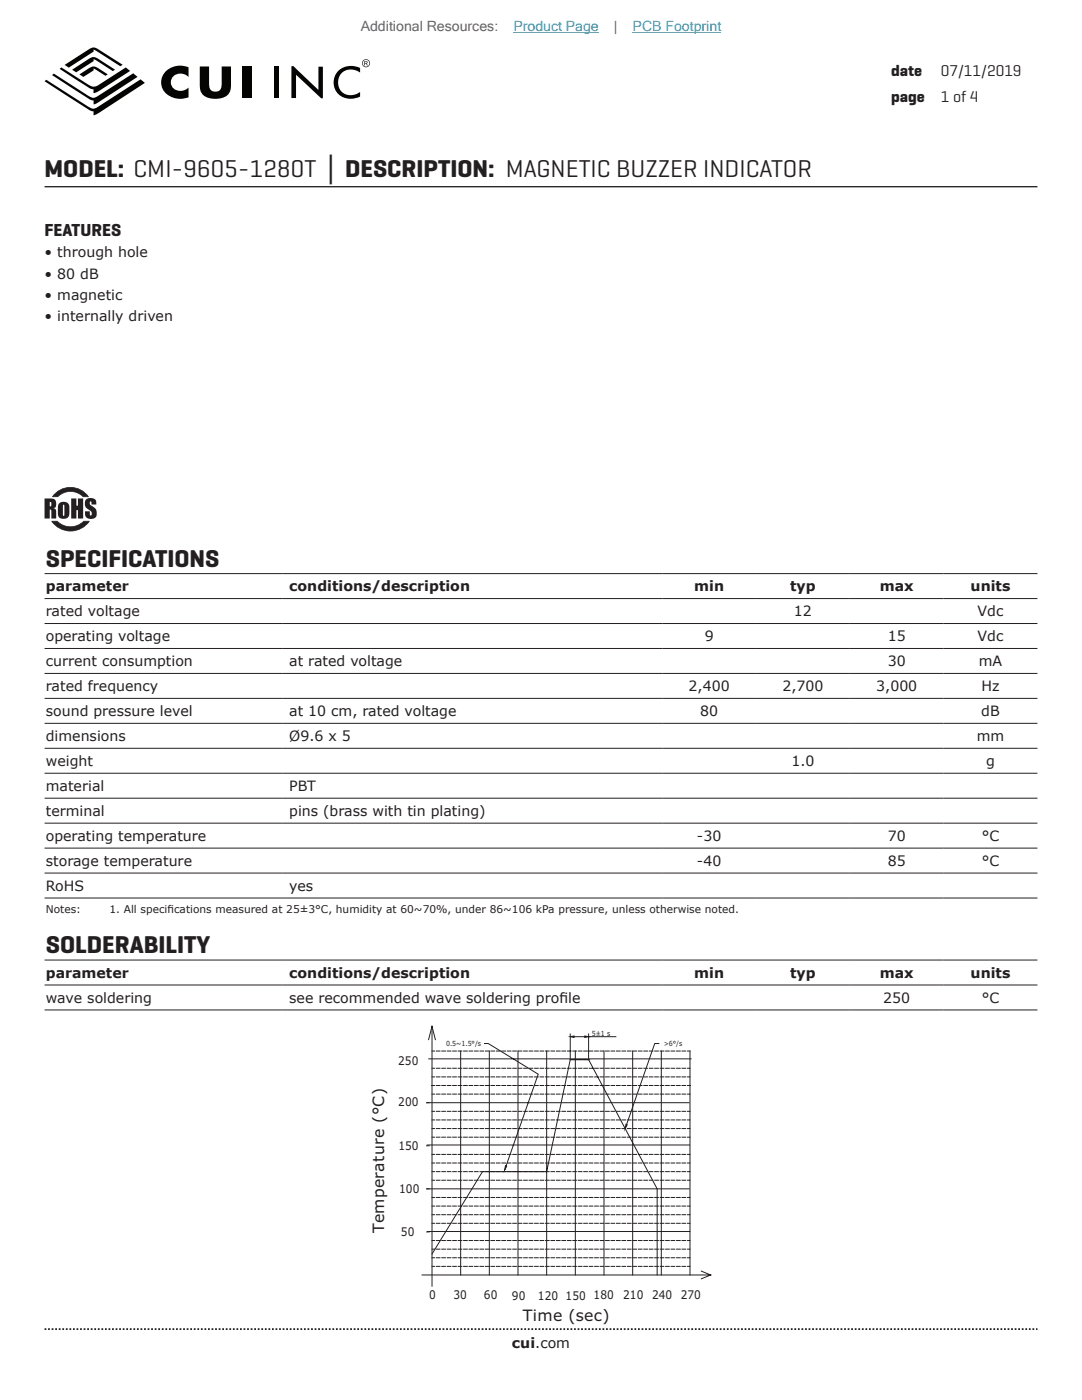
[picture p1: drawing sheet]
<svg xmlns="http://www.w3.org/2000/svg" width="216mm" height="279mm" viewBox="0 0 216 279" stroke-linecap="round" stroke-linejoin="round" font-family="sans-serif">
<path d="M8.9 37.3h198.1" fill="none" stroke="#231f20" stroke-width=".26"/>
<g fill="#040503">
<path d="M15.8 14.9l1.4-.9a2.02 2.02 0 0 1 2-.6l2.3 1.4-.5 .3-2.3-1.4v.4l-2.1 1.3z"/>
<path d="M14.4 13.9l2.8-1.8a2.04 2.04 0 0 1 2-.6l3.8 2.4-.5 .3-3.8-2.4v.4l-3.5 2.2z"/>
<path d="M8.9 16.2l.3-.3 8.2 5.3a1.48 1.48 0 0 0 2.2 .1l8.4-5.5 .9 .7-9.4 6.2-.8 .3v-.8h-.2a43.1 43.1 0 0 1-6.5-4z"/>
<path d="M10.4 15l.3-.3 6.7 4.3a1.48 1.48 0 0 0 2.2 .1l7-4.5 .8 .7-7.9 5.2-.8 .3v-.7l-.2-.1a32.5 32.5 0 0 1-5.6-3.4z"/>
<path d="M11.9 13.7l.4-.2 5.1 3.3a1.69 1.69 0 0 0 2.3 .2l5.4-3.5 .9 .7-6.4 4.1-.9 .3-.1-.8-1-.3z"/>
<path d="M12.9 13l4.4-2.9a1.96 1.96 0 0 1 1.9-.5l5.3 3.3-.5 .3-5.3-3.3v.4l-5 3.2z"/>
<path d="M54.7 13.3h.9v6.3h-.9z"/>
<path d="M58.2 13.2h.4l4.9 4.8v-4.7h.9v6.3h-.3l-5-4.7v4.7h-1z"/>
<path d="M67.5 14.1a3.9 3.9 0 0 1 4.4-.5v.9a2.63 2.63 0 0 0-4.1 .6 2.63 2.63 0 0 0 1.5 3.8h1.5l1.1-.6v1a3.4 3.4 0 0 1-4-.3 3.4 3.4 0 0 1-1.1-3.8z"/>
<path d="M33.2 14.1a4.3 4.3 0 0 1 4.4-.7v2a1.96 1.96 0 0 0-2.3-.6 1.96 1.96 0 0 0-1.2 2.1 2.12 2.12 0 0 0 3.5 .6v1.9a4.1 4.1 0 0 1-5.3-2.1l-.1-.4a3.1 3.1 0 0 1 1-2.8z"/>
<path d="M39.9 13.3h1.8v3.3a1.32 1.32 0 0 0 1.3 1.7 1.32 1.32 0 0 0 1.2-1.7v-3.3h1.9v3.5a2.47 2.47 0 0 1-2.6 2.9 3.2 3.2 0 0 1-3.5-1.5l-.1-.9z"/>
<path d="M48.4 13.3h1.9v6.3h-1.9z"/>
</g>
<path d="M72.8 12.3v.3l.4-.1-.1-.2zM72.7 12.2h.3a.25 .25 0 0 1 .3 .2 .25 .25 0 0 1-.2 .3l.3 .4h-.2l-.3-.4-.1 .4h-.1zM72.4 12.6a.67 .67 0 0 0 1.3 0 .67 .67 0 0 0-1.3 0zM72.2 12.6a.8 .8 0 0 1 1.6 0 .8 .8 0 0 1-1.6 0z" fill="#231f20"/>
<path d="M8.9 265.3h198.1" fill="none" stroke="#231f20" stroke-width=".35" stroke-dasharray=".4 .4 .4 .4 .4 .4" stroke-dashoffset=".7" stroke-linecap="butt"/>
<g fill="none" stroke="#231f20" stroke-width=".2">
<path d="M8.9 114.5h198.1M8.9 119.5h198.1M8.9 124.4h198.1M8.9 129.4h198.1M8.9 134.4h198.1M8.9 139.4h198.1M8.9 144.4h198.1M8.9 149.3h198.1M8.9 154.3h198.1M8.9 159.3h198.1M8.9 164.3h198.1M8.9 169.3h198.1"/>
<path d="M8.9 174.2h198.1M8.9 179.2h198.1M8.9 191.6h198.1M8.9 196.6h198.1M8.9 201.6h198.1"/>
</g>
<g fill="#231f20">
<path d="M14.2 99.5h1v1.4h.4v-1.4h1v4h-1v-1.7h-.4v1.7h-1z"/>
<path d="M17.1 99.7a1.2 1.2 0 0 1 1.4-.3 1.2 1.2 0 0 1 .7 1.3h-.9l-.1-.6a.42 .42 0 0 0-.4 .4 .42 .42 0 0 0 .5 .4 1.48 1.48 0 0 1 .5 2.5 1.23 1.23 0 0 1-1.4 0 1.23 1.23 0 0 1-.4-1.4h.9l.1 .9a.52 .52 0 0 0 .3-.5 .52 .52 0 0 0-.3-.5 1.44 1.44 0 0 1-.9-2.2z"/>
<path d="M10.8 98.7a4.4 4.4 0 0 1 6.8 .4h-1a3.6 3.6 0 0 0-5.1 0h-1z"/>
<path d="M10.3 104h1.1a3.7 3.7 0 0 0 5.3 0h1.1a4.6 4.6 0 0 1-7.5 0z"/>
<path d="M9.9 100.2v.9a.47 .47 0 0 0 .4-.5 .47 .47 0 0 0-.4-.4zM8.9 99.5h.7a1.17 1.17 0 0 1 1.6 .8l-.1 .9-.5 .2a.76 .76 0 0 1 .6 1v1.1h-1v-1.6l-.3-.2v1.8h-1z"/>
<path d="M12.6 100.7v1.9l.1 .4 .1-.2v-1.7v-.3zM11.9 100.4a1.18 1.18 0 0 1 1.3-.2 1.18 1.18 0 0 1 .6 1.2v.8a1.17 1.17 0 0 1-.8 1.3 1.17 1.17 0 0 1-1.4-.8v-1.6z"/>
<path d="M11 98.6l-.4 .5h.9a3.6 3.6 0 0 1 5.1 0h.9a4.3 4.3 0 0 0-6.5-.5zM10.8 98.6a4.3 4.3 0 0 1 6.9 .6h-1.1a3.6 3.6 0 0 0-5.1 0h-1.1z"/>
<path d="M10.5 104.1a4.5 4.5 0 0 0 7.2 0h-1a3.8 3.8 0 0 1-5.3 0zM10.3 104l1.1-.1a3.7 3.7 0 0 0 5.3 0l1.2 .1a4.5 4.5 0 0 1-7.6 0z"/>
</g>
<g fill="none" stroke="#231f20" stroke-width=".2">
<path d="M86.2 204.8l-.7 2.7M86.2 204.8l.7 2.7M86.2 218.4h.5M86.2 204.8v51.9M86.2 216.6h.5M86.2 214.9h.5M86.2 213.2h.5M86.2 209.8h.5M87.1 216.6h.7M87.1 214.9h.7M87.1 213.2h.7M87.1 209.8h.7"/>
<path d="M87.1 218.4h.7M88.2 216.6h.7M88.2 214.9h.7M88.2 213.2h.7M88.2 209.8h.7M88.2 218.4h.7M89.2 216.6h.8M89.2 214.9h.8M89.2 213.2h.8M89.2 209.8h.8M89.2 218.4h.8M90.3 214.9h.8"/>
<path d="M90.3 213.2h.8M90.3 209.8h.8M90.3 218.4h.8M90.3 216.6h.8M91.4 218.4h.7M91.4 216.6h.7M91.4 214.9h.7M91.4 213.2h.7M91.4 209.8h.7M91.9 209.8v44.6M92.5 216.6h.7M92.5 214.9h.7"/>
<path d="M92.5 213.2h.7M92.5 209.8h.7M92.5 218.4h.7M93.6 214.9h.7M93.6 213.2h.7M93.6 209.8h.7M93.6 218.4h.7M93.6 216.6h.7M94.7 214.9h.7M94.7 213.2h.7M94.7 209.8h.7M94.7 218.4h.7"/>
<path d="M94.7 216.6h.7M95.8 216.6h.7M95.8 214.9h.7M95.8 213.2h.7M95.8 209.8h.7M95.8 218.4h.7M96.9 216.6h.7M96.9 214.9h.7M96.9 213.2h.7M96.9 209.8h.7M96.9 218.4h.7M97.6 209.8v44.6"/>
<path d="M98 214.9h.7M98 213.2h.7M98 209.8h.7M98 218.4h.7M98 216.6h.7M99 218.4h.8M99 216.6h.8M99 214.9h.8M99 213.2h.8M99 209.8h.8M100.1 216.6h.8M100.1 214.9h.8"/>
<path d="M100.1 213.2h.8M100.1 209.8h.8M100.1 218.4h.8M101.2 218.4h.8M101.2 216.6h.8M101.2 214.9h.8M101.2 213.2h.8M101.2 209.8h.8M102.3 216.6h.7M102.3 214.9h.7M102.3 213.2h.7M102.3 209.8h.7"/>
<path d="M102.3 218.4h.7M103.4 209.8v44.6M103.4 214.9h.7M103.4 213.2h.7M103.4 209.8h.7M103.4 218.4h.7M103.4 216.6h.7M104.5 214.9h.7M104.5 213.2h.7M104.5 209.8h.7M104.5 218.4h.7M104.5 216.6h.7"/>
<path d="M105.6 214.9h.7M105.6 213.2h.7M105.6 209.8h.7M105.6 218.4h.7M105.6 216.6h.7M106.7 218.4h.7M106.7 216.6h.7M106.7 214.9h.7M106.7 213.2h.7M106.7 209.8h.7M107.8 216.6h.7M107.8 214.9h.7"/>
<path d="M107.8 213.2h.7M107.8 209.8h.7M107.8 218.4h.7M108.9 216.6h.7M108.9 214.9h.7M108.9 213.2h.7M108.9 209.8h.7M108.9 218.4h.7M109.1 209.8v44.6M109.9 216.6h.8M109.9 214.9h.8M109.9 213.2h.8"/>
<path d="M109.9 209.8h.8M109.9 218.4h.8M111 218.4h.8M111 216.6h.8M111 214.9h.8M111 213.2h.8M111 209.8h.8M112.1 218.4h.7M112.1 216.6h.7M112.1 214.9h.7M112.1 213.2h.7M112.1 209.8h.7"/>
<path d="M113.2 218.4h.7M113.2 216.6h.7M113.2 214.9h.7M113.2 213.2h.7M113.2 209.8h.7M113.8 206.4v4.8M114.3 216.6h.7M114.3 214.9h.7M114.3 213.2h.7M114.3 209.8h.7M114.3 218.4h.7M114.6 206.9h2.1"/>
<path d="M114.8 209.8v44.6M115.4 214.9h.7M115.4 213.2h.7M115.4 209.8h.7M115.4 218.4h.7M115.4 216.6h.7M116.5 218.4h.7M116.5 216.6h.7M116.5 214.9h.7M116.5 213.2h.7M116.5 209.8h.7M117.4 206.4v4.8"/>
<path d="M117.4 206.9h5.5M117.6 218.4h.7M117.6 216.6h.7M117.6 214.9h.7M117.6 213.2h.7M117.6 209.8h.7M118.7 216.6h.7M118.7 214.9h.7M118.7 213.2h.7M118.7 209.8h.7M118.7 218.4h.7M119.7 214.9h.8"/>
<path d="M119.7 213.2h.8M119.7 209.8h.8M119.7 218.4h.8M119.7 216.6h.8M120.5 209.8v44.6M120.8 218.4h.8M120.8 216.6h.8M120.8 214.9h.8M120.8 213.2h.8M120.8 209.8h.8M121.9 218.4h.8M121.9 216.6h.8"/>
<path d="M121.9 214.9h.8M121.9 213.2h.8M121.9 209.8h.8M123 218.4h.7M123 216.6h.7M123 214.9h.7M123 213.2h.7M123 209.8h.7M124.1 216.6h.7M124.1 214.9h.7M124.1 213.2h.7M124.1 209.8h.7"/>
<path d="M124.1 218.4h.7M125.2 214.9h.7M125.2 213.2h.7M125.2 209.8h.7M125.2 218.4h.7M125.2 216.6h.7M126.2 209.8v44.6M126.3 218.4h.7M126.3 216.6h.7M126.3 214.9h.7M126.3 213.2h.7M126.3 209.8h.7"/>
<path d="M127.4 218.4h.7M127.4 216.6h.7M127.4 214.9h.7M127.4 213.2h.7M127.4 209.8h.7M128.5 216.6h.7M128.5 214.9h.7M128.5 213.2h.7M128.5 209.8h.7M128.5 218.4h.7M129.6 214.9h.7M129.6 213.2h.7"/>
<path d="M129.6 209.8h.7M129.6 218.4h.7M129.6 216.6h.7M130.6 218.4h.8M130.6 216.6h.8M130.6 214.9h.8M130.6 213.2h.8M130.6 209.8h.8M131.7 218.4h.8M131.7 216.6h.8M131.7 214.9h.8M131.7 213.2h.8"/>
<path d="M131.7 209.8h.8M132 209.8v44.6M132.8 218.4h.7M132.8 216.6h.7M132.8 214.9h.7M132.8 213.2h.7M132.8 209.8h.7M133.9 214.9h.7M133.9 213.2h.7M133.9 209.8h.7M133.9 218.4h.7M133.9 216.6h.7"/>
<path d="M135 218.4h.7M135 216.6h.7M135 214.9h.7M135 213.2h.7M135 209.8h.7M136.1 218.4h.7M136.1 216.6h.7M136.1 214.9h.7M136.1 213.2h.7M136.1 209.8h.7M137.2 216.6h.5M137.2 209.8h.5v44.6"/>
<path d="M137.2 214.9h.5M137.2 213.2h.5M137.2 218.4h.5M85.1 228.7h.5M85.1 237.3h.5M85.1 220.1h.5M86.2 225.2h.5M86.2 223.5h.5M86.2 221.8h.5M86.2 233.8h.5M86.2 232.1h.5M86.2 230.4h.5"/>
<path d="M86.2 227h.5M86.2 239h.5M86.2 235.5h.5M87.1 233.8h.7M87.1 232.1h.7M87.1 230.4h.7M87.1 227h.7M87.1 239h.7M87.1 235.5h.7M87.1 225.2h.7M87.1 223.5h.7M87.1 221.8h.7"/>
<path d="M88.2 233.8h.7M88.2 232.1h.7M88.2 230.4h.7M88.2 227h.7M88.2 239h.7M88.2 235.5h.7M88.2 225.2h.7M88.2 223.5h.7M88.2 221.8h.7M89.2 233.8h.8M89.2 232.1h.8M89.2 230.4h.8"/>
<path d="M89.2 227h.8M89.2 239h.8M89.2 235.5h.8M89.2 225.2h.8M89.2 223.5h.8M89.2 221.8h.8M90.3 239h.8M90.3 235.5h.8M90.3 225.2h.8M90.3 223.5h.8M90.3 221.8h.8M90.3 233.8h.8"/>
<path d="M90.3 232.1h.8M90.3 230.4h.8M90.3 227h.8M91.4 225.2h.7M91.4 223.5h.7M91.4 221.8h.7M91.4 233.8h.7M91.4 232.1h.7M91.4 230.4h.7M91.4 227h.7M91.4 239h.7M91.4 235.5h.7"/>
<path d="M92.5 233.8h.7M92.5 232.1h.7M92.5 230.4h.7M92.5 227h.7M92.5 239h.7M92.5 235.5h.7M92.5 225.2h.7M92.5 223.5h.7M92.5 221.8h.7M93.6 233.8h.7M93.6 232.1h.7M93.6 230.4h.7"/>
<path d="M93.6 227h.7M93.6 239h.7M93.6 235.5h.7M93.6 225.2h.7M93.6 223.5h.7M93.6 221.8h.7M94.7 239h.7M94.7 235.5h.7M94.7 225.2h.7M94.7 223.5h.7M94.7 221.8h.7M94.7 233.8h.7"/>
<path d="M94.7 232.1h.7M94.7 230.4h.7M94.7 227h.7M95.8 235.5h.7M95.8 233.8h13.8M95.8 232.1h.7M95.8 230.4h.7M95.8 227h.7M95.8 239h.7M95.8 225.2h.7M95.8 223.5h.7M95.8 221.8h.7"/>
<path d="M96.3 233.8l-10.1 16.5M96.9 235.5h.7M96.9 232.1h.7M96.9 230.4h.7M96.9 227h.7M96.9 239h.7M96.9 225.2h.7M96.9 223.5h.7M96.9 221.8h.7M98 235.5h.7M98 232.1h.7M98 230.4h.7"/>
<path d="M98 227h.7M98 239h.7M98 225.2h.7M98 223.5h.7M98 221.8h.7M99 225.2h.8M99 223.5h.8M99 221.8h.8M99 235.5h.8M99 232.1h.8M99 230.4h.8M99 227h.8"/>
<path d="M99 239h.8M100.1 235.5h.8M100.1 232.1h.8M100.1 230.4h.8M100.1 227h.8M100.1 239h.8M100.1 225.2h.8M100.1 223.5h.8M100.1 221.8h.8M101.2 225.2h.8M101.2 223.5h.8M101.2 221.8h.8"/>
<path d="M101.2 235.5h.8M101.2 232.1h.8M101.2 230.4h.8M101.2 227h.8M101.2 239h.8M102.3 235.5h.7M102.3 232.1h.7M102.3 230.4h.7M102.3 227h.7M102.3 239h.7M102.3 225.2h.7M102.3 223.5h.7"/>
<path d="M102.3 221.8h.7M103.4 235.5h.7M103.4 232.1h.7M103.4 230.4h.7M103.4 239h.7M103.4 227h.7M103.4 225.2h.7M103.4 223.5h.7M103.4 221.8h.7M104.5 239h.7M104.5 227h.7M104.5 225.2h.7"/>
<path d="M104.5 223.5h.7M104.5 221.8h.7M104.5 235.5h.7M104.5 232.1h.7M104.5 230.4h.7M105.6 239h.7M105.6 227h.7M105.6 225.2h.7M105.6 223.5h.7M105.6 221.8h.7M105.6 235.5h.7M105.6 232.1h.7"/>
<path d="M105.6 230.4h.7M106.7 227h.7M106.7 225.2h.7M106.7 223.5h.7M106.7 221.8h.7M106.7 235.5h.7M106.7 232.1h.7M106.7 230.4h.7M106.7 239h.7M107.8 235.5h.7M107.8 232.1h.7M107.8 230.4h.7"/>
<path d="M107.8 239h.7M107.8 227h.7M107.8 225.2h.7M107.8 223.5h.7M107.8 221.8h.7M108.9 235.5h.7M108.9 232.1h.7M108.9 230.4h.7M108.9 239h.7M108.9 227h.7M108.9 225.2h.7M108.9 223.5h.7"/>
<path d="M108.9 221.8h.7M109.1 233.8l4.7-22.3h3.6l13.7 25.8v17.1M109.9 235.5h.8M109.9 233.8h.8M109.9 232.1h.8M109.9 230.4h.8M109.9 239h.8M109.9 227h.8M109.9 225.2h.8M109.9 223.5h.8M109.9 221.8h.8M111 227h.8"/>
<path d="M111 225.2h.8M111 223.5h.8M111 221.8h.8M111 235.5h.8M111 233.8h.8M111 232.1h.8M111 230.4h.8M111 239h.8M112.1 227h.7M112.1 225.2h.7M112.1 223.5h.7M112.1 221.8h.7"/>
<path d="M112.1 235.5h.7M112.1 233.8h.7M112.1 232.1h.7M112.1 230.4h.7M112.1 239h.7M113.2 235.5h.7M113.2 233.8h.7M113.2 232.1h.7M113.2 230.4h.7M113.2 239h.7M113.2 227h.7M113.2 225.2h.7"/>
<path d="M113.2 223.5h.7M113.2 221.8h.7M114.3 235.5h.7M114.3 233.8h.7M114.3 232.1h.7M114.3 230.4h.7M114.3 239h.7M114.3 227h.7M114.3 225.2h.7M114.3 223.5h.7M114.3 221.8h.7M115.4 239h.7"/>
<path d="M115.4 227h.7M115.4 225.2h.7M115.4 223.5h.7M115.4 221.8h.7M115.4 235.5h.7M115.4 233.8h.7M115.4 232.1h.7M115.4 230.4h.7M116.5 227h.7M116.5 225.2h.7M116.5 223.5h.7M116.5 221.8h.7"/>
<path d="M116.5 235.5h.7M116.5 233.8h.7M116.5 232.1h.7M116.5 230.4h.7M116.5 239h.7M117.6 235.5h.7M117.6 233.8h.7M117.6 232.1h.7M117.6 230.4h.7M117.6 239h.7M117.6 227h.7M117.6 225.2h.7"/>
<path d="M117.6 223.5h.7M117.6 221.8h.7M118.7 235.5h.7M118.7 233.8h.7M118.7 232.1h.7M118.7 230.4h.7M118.7 239h.7M118.7 227h.7M118.7 225.2h.7M118.7 223.5h.7M118.7 221.8h.7M119.7 239h.8"/>
<path d="M119.7 227h.8M119.7 225.2h.8M119.7 223.5h.8M119.7 221.8h.8M119.7 235.5h.8M119.7 233.8h.8M119.7 232.1h.8M119.7 230.4h.8M120.8 227h.8M120.8 225.2h.8M120.8 223.5h.8M120.8 221.8h.8"/>
<path d="M120.8 235.5h.8M120.8 233.8h.8M120.8 232.1h.8M120.8 230.4h.8M120.8 239h.8M121.9 235.5h.8M121.9 233.8h.8M121.9 232.1h.8M121.9 230.4h.8M121.9 239h.8M121.9 227h.8M121.9 225.2h.8"/>
<path d="M121.9 223.5h.8M121.9 221.8h.8M123 235.5h.7M123 233.8h.7M123 232.1h.7M123 230.4h.7M123 239h.7M123 227h.7M123 225.2h.7M123 223.5h.7M123 221.8h.7M124.1 235.5h.7"/>
<path d="M124.1 233.8h.7M124.1 232.1h.7M124.1 230.4h.7M124.1 239h.7M124.1 227h.7M124.1 225.2h.7M124.1 223.5h.7M124.1 221.8h.7M125.2 239h.7M125.2 227h.7M125.2 225.2h.7M125.2 223.5h.7"/>
<path d="M125.2 221.8h.7M125.2 235.5h.7M125.2 233.8h.7M125.2 232.1h.7M125.2 230.4h.7M126.3 227h.7M126.3 225.2h.7M126.3 223.5h.7M126.3 221.8h.7M126.3 235.5h.7M126.3 233.8h.7M126.3 232.1h.7"/>
<path d="M126.3 230.4h.7M126.3 239h.7M127.4 235.5h.7M127.4 233.8h.7M127.4 232.1h.7M127.4 230.4h.7M127.4 239h.7M127.4 227h.7M127.4 225.2h.7M127.4 223.5h.7M127.4 221.8h.7M128.5 235.5h.7"/>
<path d="M128.5 233.8h.7M128.5 232.1h.7M128.5 230.4h.7M128.5 239h.7M128.5 227h.7M128.5 225.2h.7M128.5 223.5h.7M128.5 221.8h.7M129.6 239h.7M129.6 227h.7M129.6 225.2h.7M129.6 223.5h.7"/>
<path d="M129.6 221.8h.7M129.6 235.5h.7M129.6 233.8h.7M129.6 232.1h.7M129.6 230.4h.7M130.6 227h.8M130.6 225.2h.8M130.6 223.5h.8M130.6 221.8h.8M130.6 235.5h.8M130.6 233.8h.8M130.6 232.1h.8"/>
<path d="M130.6 230.4h.8M130.6 239h.8M131.7 235.5h.8M131.7 233.8h.8M131.7 232.1h.8M131.7 230.4h.8M131.7 239h.8M131.7 227h.8M131.7 225.2h.8M131.7 223.5h.8M131.7 221.8h.8M132.8 235.5h.7"/>
<path d="M132.8 233.8h.7M132.8 232.1h.7M132.8 230.4h.7M132.8 239h.7M132.8 227h.7M132.8 225.2h.7M132.8 223.5h.7M132.8 221.8h.7M133.9 235.5h.7M133.9 233.8h.7M133.9 232.1h.7M133.9 230.4h.7"/>
<path d="M133.9 239h.7M133.9 227h.7M133.9 225.2h.7M133.9 223.5h.7M133.9 221.8h.7M135 227h.7M135 225.2h.7M135 223.5h.7M135 221.8h.7M135 235.5h.7M135 233.8h.7M135 232.1h.7"/>
<path d="M135 230.4h.7M135 239h.7M136.1 227h.7M136.1 225.2h.7M136.1 223.5h.7M136.1 221.8h.7M136.1 235.5h.7M136.1 233.8h.7M136.1 232.1h.7M136.1 230.4h.7M136.1 239h.7M137.2 235.5h.5"/>
<path d="M137.2 233.8h.5M137.2 232.1h.5M137.2 230.4h.5M137.2 239h.5M137.2 227h.5M137.2 225.2h.5M137.2 223.5h.5M137.2 221.8h.5M84.2 254.4h57.6M85.1 245.9h.5M86.2 242.4h.5M86.2 240.7h.5"/>
<path d="M86.2 252.7h.5M86.2 251h.5M86.2 249.3h.5M86.2 247.6h.5M86.2 244.1h.5M87.1 242.4h.7M87.1 240.7h.7M87.1 252.7h.7M87.1 251h.7M87.1 249.3h.7M87.1 247.6h.7M87.1 244.1h.7"/>
<path d="M88.2 244.1h.7M88.2 242.4h.7M88.2 240.7h.7M88.2 252.7h.7M88.2 251h.7M88.2 249.3h.7M88.2 247.6h.7M89.2 244.1h.8M89.2 242.4h.8M89.2 240.7h.8M89.2 252.7h.8M89.2 251h.8"/>
<path d="M89.2 249.3h.8M89.2 247.6h.8M90.3 244.1h.8M90.3 242.4h.8M90.3 240.7h.8M90.3 252.7h.8M90.3 251h.8M90.3 249.3h.8M90.3 247.6h.8M91.4 244.1h.7M91.4 242.4h.7M91.4 240.7h.7"/>
<path d="M91.4 252.7h.7M91.4 251h.7M91.4 249.3h.7M91.4 247.6h.7M92.5 244.1h.7M92.5 242.4h.7M92.5 240.7h.7M92.5 252.7h.7M92.5 251h.7M92.5 249.3h.7M92.5 247.6h.7M93.6 244.1h.7"/>
<path d="M93.6 242.4h.7M93.6 240.7h.7M93.6 252.7h.7M93.6 251h.7M93.6 249.3h.7M93.6 247.6h.7M94.7 244.1h.7M94.7 242.4h.7M94.7 240.7h.7M94.7 252.7h.7M94.7 251h.7M94.7 249.3h.7"/>
<path d="M94.7 247.6h.7M95.8 244.1h.7M95.8 242.4h.7M95.8 240.7h.7M95.8 252.7h.7M95.8 251h.7M95.8 249.3h.7M95.8 247.6h.7M96.9 244.1h.7M96.9 242.4h.7M96.9 240.7h.7M96.9 252.7h.7"/>
<path d="M96.9 251h.7M96.9 249.3h.7M96.9 247.6h.7M98 244.1h.7M98 242.4h.7M98 240.7h.7M98 252.7h.7M98 251h.7M98 249.3h.7M98 247.6h.7M99 244.1h.8M99 242.4h.8"/>
<path d="M99 240.7h.8M99 252.7h.8M99 251h.8M99 249.3h.8M99 247.6h.8M100.1 244.1h.8M100.1 242.4h.8M100.1 240.7h.8M100.1 252.7h.8M100.1 251h.8M100.1 249.3h.8M100.1 247.6h.8"/>
<path d="M101.2 244.1h.8M101.2 242.4h.8M101.2 240.7h.8M101.2 252.7h.8M101.2 251h.8M101.2 249.3h.8M101.2 247.6h.8M102.3 244.1h.7M102.3 242.4h.7M102.3 240.7h.7M102.3 252.7h.7M102.3 251h.7"/>
<path d="M102.3 249.3h.7M102.3 247.6h.7M103.4 244.1h.7M103.4 242.4h.7M103.4 240.7h.7M103.4 252.7h.7M103.4 251h.7M103.4 249.3h.7M103.4 247.6h.7M104.5 244.1h.7M104.5 242.4h.7M104.5 240.7h.7"/>
<path d="M104.5 252.7h.7M104.5 251h.7M104.5 249.3h.7M104.5 247.6h.7M105.6 244.1h.7M105.6 242.4h.7M105.6 240.7h.7M105.6 252.7h.7M105.6 251h.7M105.6 249.3h.7M105.6 247.6h.7M106.7 244.1h.7"/>
<path d="M106.7 242.4h.7M106.7 240.7h.7M106.7 252.7h.7M106.7 251h.7M106.7 249.3h.7M106.7 247.6h.7M107.8 244.1h.7M107.8 242.4h.7M107.8 240.7h.7M107.8 252.7h.7M107.8 251h.7M107.8 249.3h.7"/>
<path d="M107.8 247.6h.7M108.9 244.1h.7M108.9 242.4h.7M108.9 240.7h.7M108.9 252.7h.7M108.9 251h.7M108.9 249.3h.7M108.9 247.6h.7M109.9 244.1h.8M109.9 242.4h.8M109.9 240.7h.8M109.9 252.7h.8"/>
<path d="M109.9 251h.8M109.9 249.3h.8M109.9 247.6h.8M111 252.7h.8M111 251h.8M111 249.3h.8M111 247.6h.8M111 244.1h.8M111 242.4h.8M111 240.7h.8M112.1 244.1h.7M112.1 242.4h.7"/>
<path d="M112.1 240.7h.7M112.1 252.7h.7M112.1 251h.7M112.1 249.3h.7M112.1 247.6h.7M113.2 244.1h.7M113.2 242.4h.7M113.2 240.7h.7M113.2 252.7h.7M113.2 251h.7M113.2 249.3h.7M113.2 247.6h.7"/>
<path d="M114.3 244.1h.7M114.3 242.4h.7M114.3 240.7h.7M114.3 252.7h.7M114.3 251h.7M114.3 249.3h.7M114.3 247.6h.7M115.4 244.1h.7M115.4 242.4h.7M115.4 240.7h.7M115.4 252.7h.7M115.4 251h.7"/>
<path d="M115.4 249.3h.7M115.4 247.6h.7M116.5 244.1h.7M116.5 242.4h.7M116.5 240.7h.7M116.5 252.7h.7M116.5 251h.7M116.5 249.3h.7M116.5 247.6h.7M117.6 244.1h.7M117.6 242.4h.7M117.6 240.7h.7"/>
<path d="M117.6 252.7h.7M117.6 251h.7M117.6 249.3h.7M117.6 247.6h.7M118.7 244.1h.7M118.7 242.4h.7M118.7 240.7h.7M118.7 252.7h.7M118.7 251h.7M118.7 249.3h.7M118.7 247.6h.7M119.7 244.1h.8"/>
<path d="M119.7 242.4h.8M119.7 240.7h.8M119.7 252.7h.8M119.7 251h.8M119.7 249.3h.8M119.7 247.6h.8M120.8 244.1h.8M120.8 242.4h.8M120.8 240.7h.8M120.8 252.7h.8M120.8 251h.8M120.8 249.3h.8"/>
<path d="M120.8 247.6h.8M121.9 244.1h.8M121.9 242.4h.8M121.9 240.7h.8M121.9 252.7h.8M121.9 251h.8M121.9 249.3h.8M121.9 247.6h.8M123 244.1h.7M123 242.4h.7M123 240.7h.7M123 252.7h.7"/>
<path d="M123 251h.7M123 249.3h.7M123 247.6h.7M124.1 244.1h.7M124.1 242.4h.7M124.1 240.7h.7M124.1 252.7h.7M124.1 251h.7M124.1 249.3h.7M124.1 247.6h.7M125.2 244.1h.7M125.2 242.4h.7"/>
<path d="M125.2 240.7h.7M125.2 252.7h.7M125.2 251h.7M125.2 249.3h.7M125.2 247.6h.7M126.3 244.1h.7M126.3 242.4h.7M126.3 240.7h.7M126.3 252.7h.7M126.3 251h.7M126.3 249.3h.7M126.3 247.6h.7"/>
<path d="M127.4 244.1h.7M127.4 242.4h.7M127.4 240.7h.7M127.4 252.7h.7M127.4 251h.7M127.4 249.3h.7M127.4 247.6h.7M128.5 244.1h.7M128.5 242.4h.7M128.5 240.7h.7M128.5 252.7h.7M128.5 251h.7"/>
<path d="M128.5 249.3h.7M128.5 247.6h.7M129.6 244.1h.7M129.6 242.4h.7M129.6 240.7h.7M129.6 252.7h.7M129.6 251h.7M129.6 249.3h.7M129.6 247.6h.7M130.6 244.1h.8M130.6 242.4h.8M130.6 240.7h.8"/>
<path d="M130.6 252.7h.8M130.6 251h.8M130.6 249.3h.8M130.6 247.6h.8M131.7 244.1h.8M131.7 242.4h.8M131.7 240.7h.8M131.7 252.7h.8M131.7 251h.8M131.7 249.3h.8M131.7 247.6h.8M132.8 244.1h.7"/>
<path d="M132.8 242.4h.7M132.8 240.7h.7M132.8 252.7h.7M132.8 251h.7M132.8 249.3h.7M132.8 247.6h.7M133.9 244.1h.7M133.9 242.4h.7M133.9 240.7h.7M133.9 252.7h.7M133.9 251h.7M133.9 249.3h.7"/>
<path d="M133.9 247.6h.7M135 244.1h.7M135 242.4h.7M135 240.7h.7M135 252.7h.7M135 251h.7M135 249.3h.7M135 247.6h.7M136.1 244.1h.7M136.1 242.4h.7M136.1 240.7h.7M136.1 252.7h.7"/>
<path d="M136.1 251h.7M136.1 249.3h.7M136.1 247.6h.7M137.2 244.1h.5M137.2 242.4h.5M137.2 240.7h.5M137.2 252.7h.5M137.2 251h.5M137.2 249.3h.5M137.2 247.6h.5M139.9 253.7l1.9 .7M141.8 254.4l-1.9 .8"/>
</g>
<path d="M113.8 206.9l.8-.1v.2z" fill="#231f20"/>
<path d="M113.8 206.9l.8-.1v.2z" fill="none" stroke="#231f20" stroke-width=".2"/>
<path d="M116.7 206.8l.7 .1-.7 .1z" fill="#231f20"/>
<path d="M113.8 211.5h.1M116.7 206.8l.7 .1-.7 .1zM117.4 211.5h.1M117.4 206.9h.1" fill="none" stroke="#231f20" stroke-width=".2"/>
<path d="M124.9 224.4l.2 .1-.4 .7z" fill="#231f20"/>
<path d="M131.5 208.3h-.9l-5.6 16.1M124.9 224.4l.2 .1-.4 .7z" fill="none" stroke="#231f20" stroke-width=".2"/>
<path d="M100.9 232.7l.2 .1-.4 .7z" fill="#231f20"/>
<path d="M85.6 211.3h52.3M96.7 208.3h.7l10 6.1-6.4 18.3M85.2 237.3h52.3M85.2 220.1h52.3M85.2 228.5h52.4M100.9 232.7l.2 .1-.4 .7zM85.3 245.8h52.4" fill="none" stroke="#231f20" stroke-width=".2"/>
<path d="M102.4 6.5h17.1M126.2 6.5h17.7" fill="none" stroke="#23a4c6" stroke-width=".2"/>
<g font-size="4.9" fill="#231f20">
<text x="8.9" y="35.3">MODEL: CMI-9605-1280T │ DESCRIPTION: MAGNETIC BUZZER INDICATOR</text>
<text x="9.1" y="113.1">SPECIFICATIONS</text>
<text x="9.1" y="190.2">SOLDERABILITY</text>
</g>
<text font-size="3.5" fill="#231f20" x="8.9" y="47.1">FEATURES</text>
<g font-size="3.2" fill="#231f20">
<text x="177.8" y="15.1">date</text>
<text x="187.7" y="15.1">07/11/2019</text>
<text x="177.8" y="20.4">page</text>
<text x="187.7" y="20.4">1 of 4</text>
</g>
<g font-size="3.1" fill="#231f20">
<text x="76.7" y="246.1" transform="rotate(-90 76.7 246.1)">Temperature (°C)</text>
<text x="104.3" y="263.7">Time (sec)</text>
</g>
<g font-size="2.8" fill="#63676b">
<text x="72" y="6.1">Additional Resources:</text>
<text x="122.5" y="6.1">|</text>
</g>
<g font-size="2.8" fill="#23a4c6">
<text x="102.4" y="6.1">Product Page</text>
<text x="126.2" y="6.1">PCB Footprint</text>
</g>
<g font-size="2.8" fill="#231f20">
<text x="8.9" y="51.4">• through hole</text>
<text x="8.9" y="55.6">• 80 dB</text>
<text x="8.9" y="59.8">• magnetic</text>
<text x="8.9" y="64.1">• internally driven</text>
<text x="9.1" y="118">parameter</text>
<text x="57.7" y="118">conditions/description</text>
<text x="138.5" y="118">min</text>
<text x="157.7" y="118">typ</text>
<text x="175.6" y="118">max</text>
<text x="193.7" y="118">units</text>
<text x="9.1" y="123">rated voltage</text>
<text x="158.4" y="123">12</text>
<text x="195.1" y="123">Vdc</text>
<text x="9.1" y="128">operating voltage</text>
<text x="140.6" y="128">9</text>
<text x="177.1" y="128">15</text>
<text x="195.1" y="128">Vdc</text>
<text x="9.1" y="133">current consumption</text>
<text x="9.1" y="138">rated frequency</text>
<text x="57.7" y="133">at rated voltage</text>
<text x="137.4" y="138">2,400</text>
<text x="156.1" y="138">2,700</text>
<text x="174.8" y="138">3,000</text>
<text x="177.1" y="133">30</text>
<text x="195.3" y="133">mA</text>
<text x="195.9" y="138">Hz</text>
<text x="9.1" y="142.9">sound pressure level</text>
<text x="57.7" y="142.9">at 10 cm, rated voltage</text>
<text x="139.7" y="142.9">80</text>
<text x="195.8" y="142.9">dB</text>
<text x="9.1" y="147.9">dimensions</text>
<text x="57.7" y="147.9">Ø9.6 x 5</text>
<text x="194.9" y="147.9">mm</text>
<text x="9.1" y="152.9">weight</text>
<text x="157.9" y="152.9">1.0</text>
<text x="196.8" y="152.9">g</text>
<text x="9.1" y="157.9">material</text>
<text x="57.7" y="157.9">PBT</text>
<text x="9.1" y="162.9">terminal</text>
<text x="9.1" y="167.8">operating temperature</text>
<text x="57.7" y="162.9">pins (brass with tin plating)</text>
<text x="139.1" y="167.8">-30</text>
<text x="177.1" y="167.8">70</text>
<text x="195.9" y="167.8">°C</text>
<text x="9.1" y="172.8">storage temperature</text>
<text x="139.1" y="172.8">-40</text>
<text x="177.1" y="172.8">85</text>
<text x="195.9" y="172.8">°C</text>
<text x="9.1" y="177.8">RoHS</text>
<text x="57.7" y="177.8">yes</text>
<text x="9.1" y="195.2">parameter</text>
<text x="57.7" y="195.2">conditions/description</text>
<text x="138.5" y="195.2">min</text>
<text x="157.7" y="195.2">typ</text>
<text x="175.6" y="195.2">max</text>
<text x="193.7" y="195.2">units</text>
<text x="9.1" y="200.1">wave soldering</text>
<text x="57.7" y="200.1">see recommended wave soldering prof</text>
<text x="111.6" y="200.1">ile</text>
<text x="176.2" y="200.1">250</text>
<text x="195.9" y="200.1">°C</text>
<text x="102.2" y="269">cui.com</text>
</g>
<g font-size="2.4" fill="#231f20">
<text x="79.5" y="212.4">250</text>
<text x="79.5" y="220.8">200</text>
<text x="79.5" y="229.4">150</text>
<text x="79.7" y="238.1">100</text>
<text x="80" y="246.7">50</text>
<text x="85.6" y="259.3">0</text>
<text x="90.5" y="259.3">30</text>
<text x="96.6" y="259.3">60</text>
<text x="102.2" y="259.4">90</text>
<text x="107.3" y="259.4">120</text>
<text x="112.9" y="259.4">150</text>
<text x="118.5" y="259.3">180</text>
<text x="124.4" y="259.3">210</text>
<text x="130.1" y="259.3">240</text>
<text x="135.8" y="259.2">270</text>
</g>
<g font-size="2.1" fill="#231f20">
<text x="9.1" y="182.2">Notes:</text>
<text x="21.8" y="182.2">1. All specif</text>
<text x="33.4" y="182.2">ications measured at 25±3°C, humidity at 60~70%, under 86~106 kPa pressure, unless otherwise noted.</text>
</g>
<g font-size="1.4" fill="#231f20">
<text x="89" y="208.7">0.5~1.5°/s</text>
<text x="118.1" y="206.7">5±1 s</text>
<text x="132.4" y="208.7">&gt;6°/s</text>
</g>
</svg>
